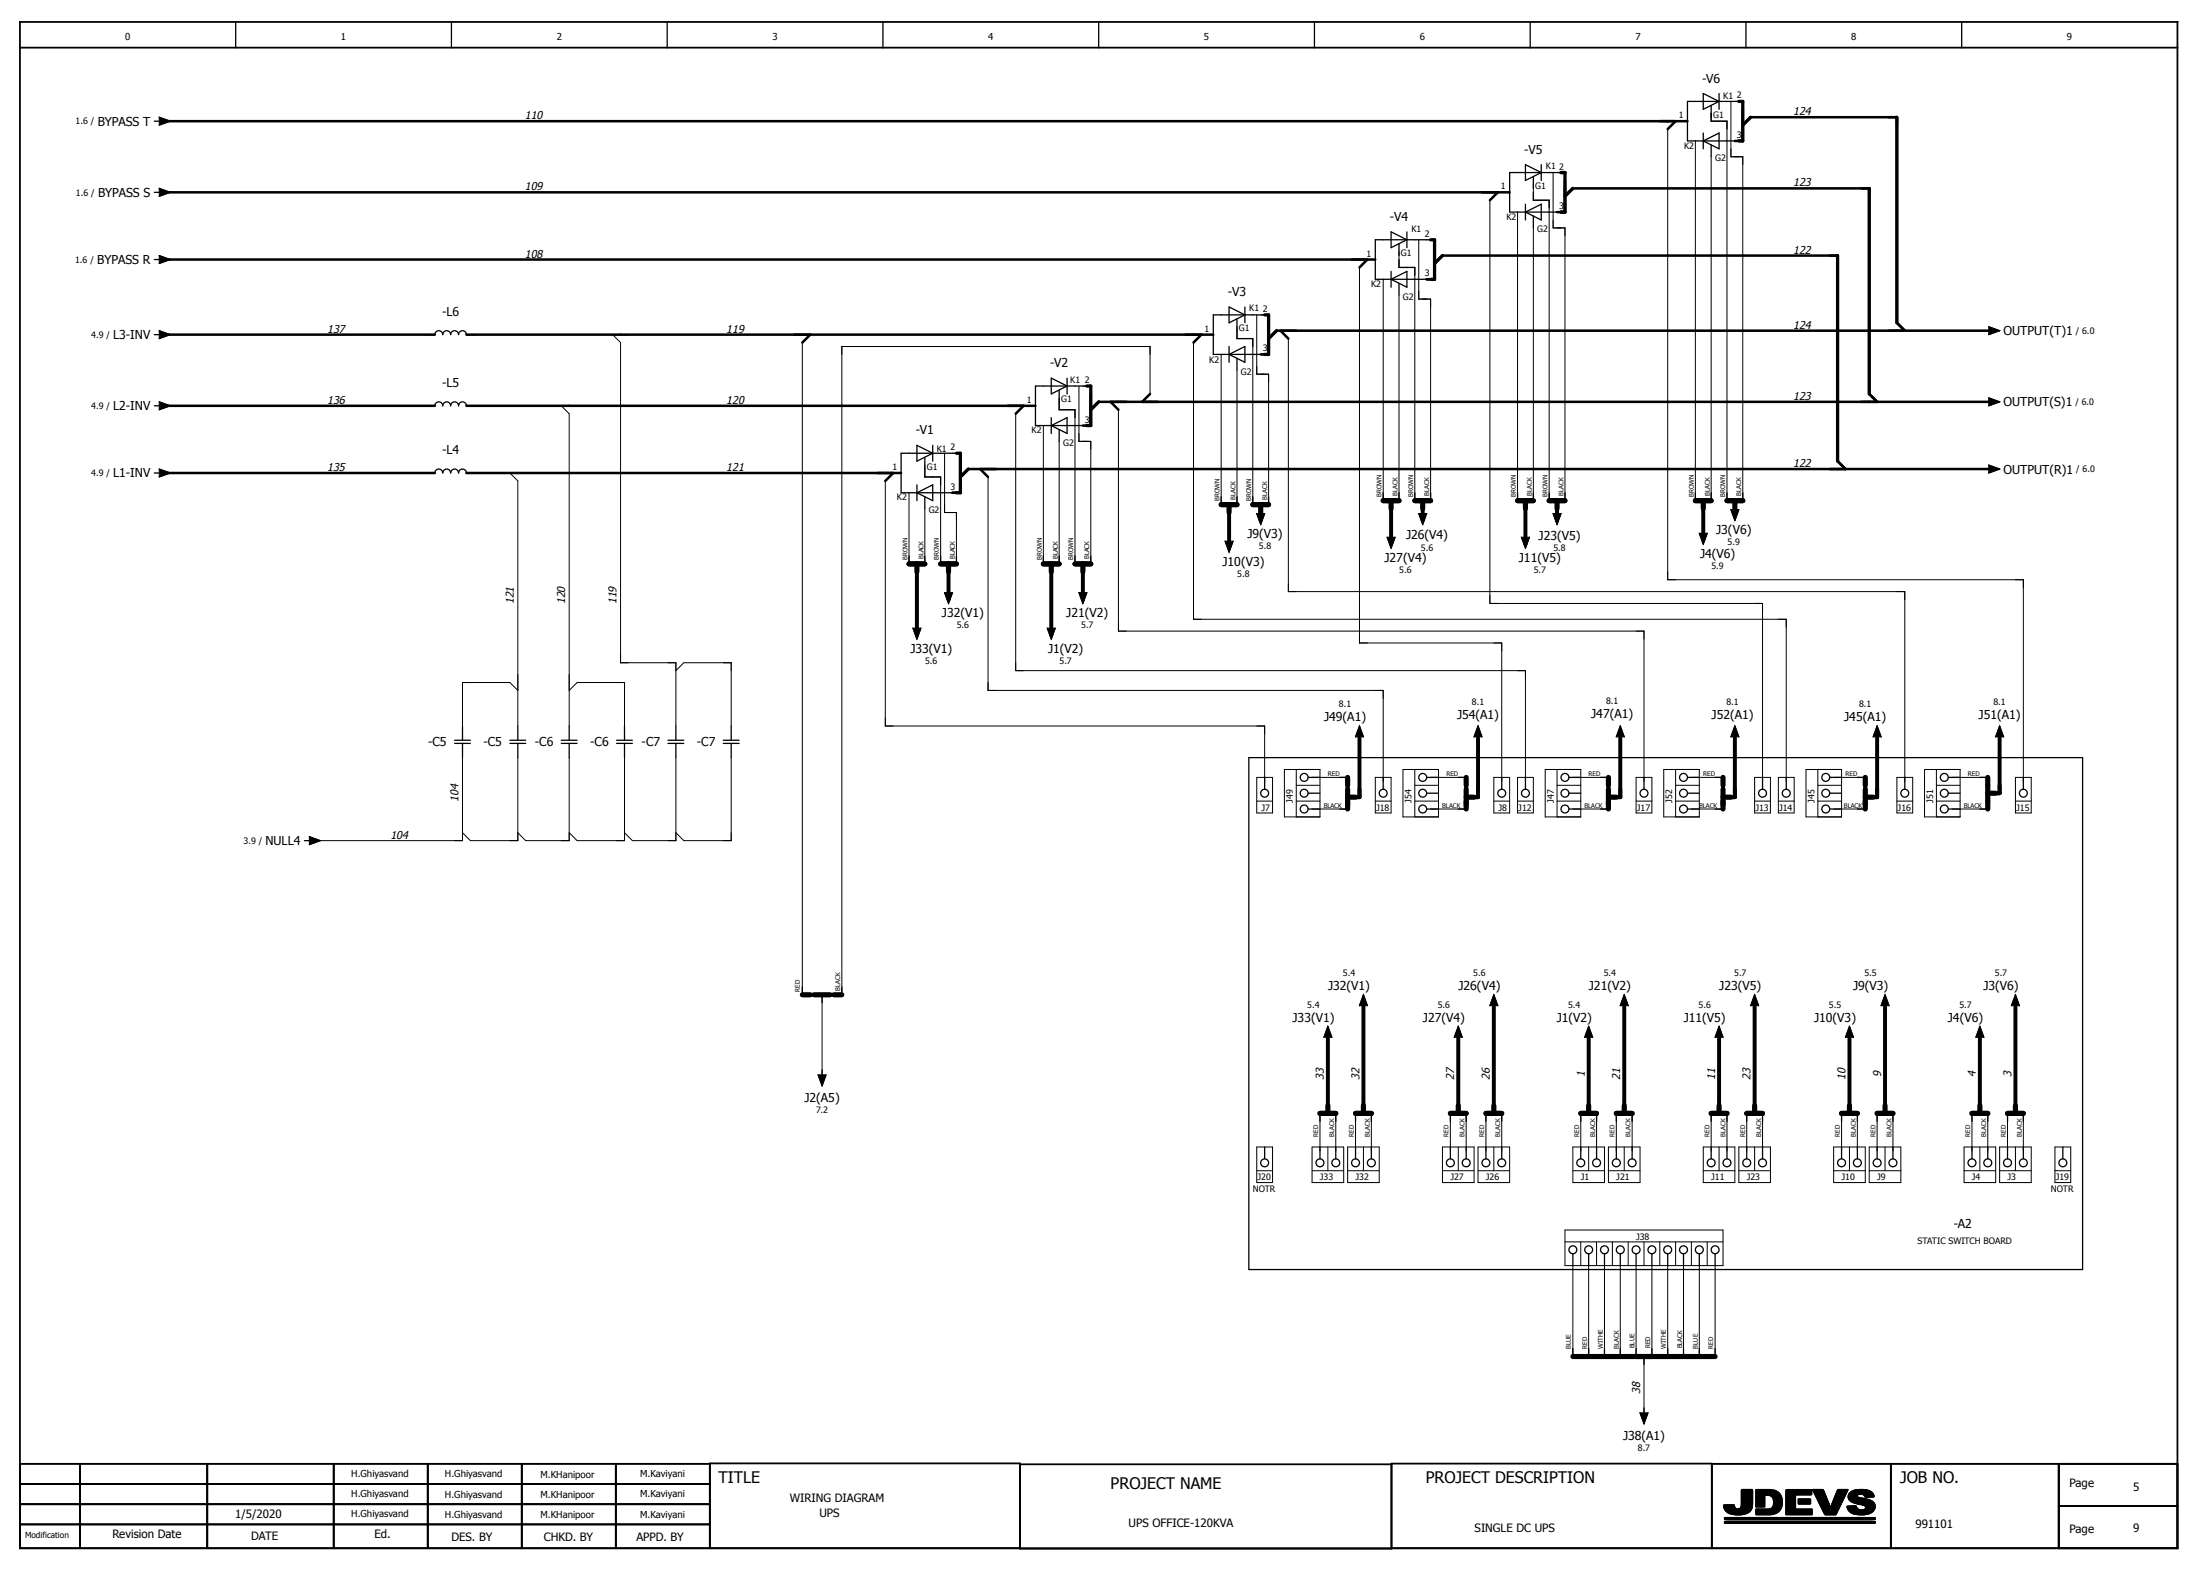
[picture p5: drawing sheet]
<svg xmlns="http://www.w3.org/2000/svg" width="428mm" height="306mm" viewBox="0 0 428 306" stroke-linecap="round" stroke-linejoin="round" font-family="sans-serif">
<g fill="none" stroke="#000" stroke-width=".25">
<path d="M45.9 4.3v5M87.9 4.3v5M129.9 4.3v5M171.9 4.3v5M213.9 4.3v5M255.9 4.3v5M297.9 4.3v5M331.6 18.2l3 1.5-3 1.6zM334.6 18.2v3.1M338.5 19.7h-10v7.7h10M339.9 4.3v5M381.9 4.3v5"/>
<path d="M30 23.6h1M30 37.4h1M31 22.8l2.1 .8-2.1 .7M31 36.7l2.1 .7-2.1 .8M297 32l3 1.6-3 1.5zM297 39.7v3.1M298.5 34.3v2.4M298.5 37.4v1.6h3.1v1.5M300 32v3.1M303.9 33.6h-10v7.7h10M331.6 25.9v3.1M331.6 27.4l3-1.5v3.1z"/>
<path d="M333.1 20.5v3.1h3.1v1.5M333.1 28.2v2.3M30 50.5h1M31 49.7l2.1 .8-2.1 .8M239.3 59.7l3 1.6-3 1.5zM242.3 59.7v3.1M270.8 45.1l3.1 1.6-3.1 1.5zM270.8 52.8v3.1M270.8 54.3l3.1-1.5v3.1zM272.3 47.4v2.3M272.3 50.5v1.5h3.1v1.6M272.3 55.1v2.3"/>
<path d="M273.9 45.1v3.1M277.7 46.7h-10v7.6h10M297 41.3l3-1.6v3.1zM298.5 42v2.3M30 65.1h1M30 79h1M31 78.2l2.1 .8-2.1 .7M31 64.3l2.1 .8-2.1 .8M83.1 65.1h1.5a.77 .77 0 0 1 .8-.8 .77 .77 0 0 1 .8 .8 .77 .77 0 0 1 .8-.8 .77 .77 0 0 1 .7 .8 .77 .77 0 0 1 .8-.8 .77 .77 0 0 1 .8 .8 .77 .77 0 0 1 .7-.8 .77 .77 0 0 1 .8 .8h1.5M83.1 79h1.5a.77 .77 0 0 1 .8-.8 .77 .77 0 0 1 .8 .8 .77 .77 0 0 1 .8-.8 .77 .77 0 0 1 .7 .8 .77 .77 0 0 1 .8-.8 .77 .77 0 0 1 .8 .8 .77 .77 0 0 1 .7-.8 .77 .77 0 0 1 .8 .8h1.5M204.6 73.6l3.1 1.5-3.1 1.6zM206.2 75.9v3.8h3.1v1.6"/>
<path d="M207.7 73.6v3.1M211.6 75.1h-10v7.7h10M239.3 67.4v3.1M239.3 69l3-1.6v3.1zM240.8 62v3.9h3.1v1.5M240.8 69.7v2.3M246.2 61.3h-10v7.7h10M386.2 64.3h.9M386.2 78.2h.9M387.1 63.6l2.2 .7-2.2 .8M387.1 77.4l2.2 .8-2.2 .8M30 92h1"/>
<path d="M31 91.3l2.1 .7-2.1 .8M83.1 92h1.5a.77 .77 0 0 1 .8-.7 .77 .77 0 0 1 .8 .7 .77 .77 0 0 1 .8-.7 .77 .77 0 0 1 .7 .7 .77 .77 0 0 1 .8-.7 .77 .77 0 0 1 .8 .7 .77 .77 0 0 1 .7-.7 .77 .77 0 0 1 .8 .7h1.5M178.5 86.7l3.1 1.5-3.1 1.5zM178.5 94.3v3.1M178.5 95.9l3.1-1.6v3.1zM180 89v3.8h3.1v1.5M180 96.7v2.3M181.6 86.7v3M185.4 88.2h-10v7.7h10M204.6 81.3v3M204.6 82.8l3.1-1.5v3zM206.2 83.6v2.3"/>
<path d="M237.7 96.7v1.5M240.8 96.7v1.5M243.9 96.7v1.5M244.6 99.9l.8 2.1 .8-2.1M245.4 99v.9M247 96.7v1.5M269.3 95.9v1.5M272.3 95.9v1.5M275.4 95.9v1.5M276.2 99.9l.8 2.1 .7-2.1M277 99v.9M278.5 95.9v1.5"/>
<path d="M295.4 95.9v1.5M298.5 95.9v1.5M301.6 95.9v1.5M302.3 99.9l.8 2.1 .8-2.1M303.1 99v.9M304.6 95.9v1.5M330 95.9v1.5M333.1 95.9v1.5M336.2 95.9v1.5M337 99.2l.7 2.1 .8-2.1M337.7 98.2v1M339.3 95.9v1.5"/>
<path d="M386.2 91.3h.9M387.1 90.5l2.2 .8-2.2 .7M177 108.2v1.5M180 108.2v1.5M183.1 108.2v1.5M183.9 115.3l.7 2.1 .8-2.1M184.6 114.3v1M186.2 108.2v1.5M203.1 108.2v1.5M206.2 108.2v1.5M209.3 108.2v1.5M210 115.3l.8 2.1 .8-2.1"/>
<path d="M210.8 114.3v1M212.3 108.2v1.5M238.5 105.3l.8 2.1 .7-2.1M239.3 104.3v1M270 104.5l.8 2.2 .8-2.2M270.8 103.6v.9M296.2 104.5l.8 2.2 .7-2.2M297 103.6v.9M330.8 103.8l.8 2.1 .7-2.1M331.6 102.8v1M177.7 122.2l.8 2.1 .8-2.1M178.5 121.3v.9"/>
<path d="M203.9 122.2l.7 2.1 .8-2.1M204.6 121.3v.9M88.5 144h3.1M88.5 144.7h3.1M90 141.3v2.7M90 144.7v2.7M99.3 144h3M99.3 144.7h3M100.8 141.3v2.7M100.8 144.7v2.7M109.3 144h3M109.3 144.7h3"/>
<path d="M110.8 141.3v2.7M110.8 144.7v2.7M120 144h3.1M120 144.7h3.1M121.6 141.3v2.7M121.6 144.7v2.7M130 144h3.1M130 144.7h3.1M131.6 141.3v2.7M131.6 144.7v2.7M140.8 144h3.1M140.8 144.7h3.1"/>
<path d="M142.3 141.3v2.7M142.3 144.7v2.7M243.1 147.4h162.3v99.6h-162.3zM246.2 151.3v2.3M254.6 151.3h2.4M254.6 157.4h2.4M254.6 154.3h2.4M260.8 151.3h1.5M260.8 157.4h1.5M263.9 143.4l.7-2.1 .8 2.1M264.6 143.4v.9M269.3 151.3v2.3"/>
<path d="M277.7 151.3h2.3M277.7 157.4h2.3M277.7 154.3h2.3M283.9 151.3h1.5M283.9 157.4h1.5M287 143.4l.7-2.1 .8 2.1M287.7 143.4v.9M292.3 151.3v2.3M297 151.3v2.3M305.4 151.3h2.3M305.4 157.4h2.3M305.4 154.3h2.3"/>
<path d="M311.6 151.3h1.5M311.6 157.4h1.5M314.6 143.4l.8-2.1 .8 2.1M315.4 143.4v.9M320 151.3v2.3M328.5 151.3h2.3M328.5 157.4h2.3M328.5 154.3h2.3M333.9 151.3h1.5M333.9 157.4h1.5M337 143.4l.7-2.1 .8 2.1M337.7 143.4v.9"/>
<path d="M343.1 151.3v2.3M347.7 151.3v2.3M356.2 151.3h2.3M356.2 157.4h2.3M356.2 154.3h2.3M361.6 151.3h1.5M361.6 157.4h1.5M364.6 143.4l.8-2.1 .8 2.1M365.4 143.4v.9M370.8 151.3v2.3M379.3 151.3h2.3M379.3 157.4h2.3"/>
<path d="M379.3 154.3h2.3M385.4 151.3h1.6M385.4 157.4h1.6M388.5 143.4l.8-2.1 .7 2.1M389.3 143.4v.9M393.9 151.3v2.3M59.3 163.6h.9M60.2 162.8l2.1 .8-2.1 .7M156.2 192v1.6M160 193.6v1.5M163.9 192v1.6M264.6 195.7l.8-2.1 .8 2.1"/>
<path d="M265.4 195.7v1M290 195.7l.8-2.1 .8 2.1M290.8 195.7v1M315.4 195.7l.8-2.1 .8 2.1M316.2 195.7v1M340.8 195.7l.8-2.1 .7 2.1M341.6 195.7v1M366.2 195.7l.8-2.1 .7 2.1M367 195.7v1M391.6 195.7l.7-2.1 .8 2.1M392.3 195.7v1M159.3 209.2l.7 2.1 .8-2.1"/>
<path d="M160 208.2v1M257 216.7v1.5M257.7 201.8l.8-2.1 .8 2.1M258.5 201.8v1M260 216.7v1.5M263.9 216.7v1.5M267 216.7v1.5M282.3 216.7v1.5M283.1 201.8l.8-2.1 .7 2.1M283.9 201.8v1M285.4 216.7v1.5M289.3 216.7v1.5"/>
<path d="M292.3 216.7v1.5M307.7 216.7v1.5M308.5 201.8l.8-2.1 .7 2.1M309.3 201.8v1M310.8 216.7v1.5M314.6 216.7v1.5M317.7 216.7v1.5M333.1 216.7v1.5M333.9 201.8l.7-2.1 .8 2.1M334.6 201.8v1M336.2 216.7v1.5M340 216.7v1.5"/>
<path d="M343.1 216.7v1.5M358.5 216.7v1.5M359.3 201.8l.7-2.1 .8 2.1M360 201.8v1M361.6 216.7v1.5M365.4 216.7v1.5M368.5 216.7v1.5M383.9 216.7v1.5M384.6 201.8l.8-2.1 .8 2.1M385.4 201.8v1M387 216.7v1.5M390.8 216.7v1.5"/>
<path d="M393.9 216.7v1.5M246.2 223.2v2.3M257 223.2v2.3M260 223.2v2.3M263.9 223.2v2.3M267 223.2v2.3M282.3 223.2v2.3M285.4 223.2v2.3M289.3 223.2v2.3M292.3 223.2v2.3M307.7 223.2v2.3M310.8 223.2v2.3"/>
<path d="M314.6 223.2v2.3M317.7 223.2v2.3M333.1 223.2v2.3M336.2 223.2v2.3M340 223.2v2.3M343.1 223.2v2.3M358.5 223.2v2.3M361.6 223.2v2.3M365.4 223.2v2.3M368.5 223.2v2.3M383.9 223.2v2.3M387 223.2v2.3"/>
<path d="M390.8 223.2v2.3M393.9 223.2v2.3M401.6 223.2v2.3M306.2 244v2.3M309.3 244v2.3M312.3 244v2.3M315.4 244v2.3M318.5 244v2.3M321.6 244v2.3M324.6 244v2.3M327.7 244v2.3M330.8 244v2.3"/>
<path d="M333.9 244v2.3M306.2 262.4v1.6M309.3 262.4v1.6M312.3 262.4v1.6M315.4 262.4v1.6M318.5 262.4v1.6M319.3 274.9l.7 2.1 .8-2.1M320 264v1.5M320 274v.9M321.6 262.4v1.6M324.6 262.4v1.6M327.7 262.4v1.6"/>
<path d="M330.8 262.4v1.6M333.9 262.4v1.6M335.6 292.9h2a.72 .72 0 0 0 .9 .7 .72 .72 0 0 0 .5-1v-2.7h2.1l.1 .2a7.8 7.8 0 0 1-.3 3.7l-.3 .3a3.2 3.2 0 0 1-1.9 .7h-.6a2.23 2.23 0 0 1-2.5-1.9zM335.7 295.6l.4 .1M336.1 295.3h-.4M341.8 289.9h3l1 .2a2.35 2.35 0 0 1 1.1 3 2.36 2.36 0 0 1-2.5 1.7l-2.6-.1v-1l1.3-.1a1.81 1.81 0 0 0 2-.4l.1-.3a1.43 1.43 0 0 0-.9-1.9h-.8v2.2h-1.7zM347.7 289.9h5v.9l-.1 .1-3.1 .1v2.6h3.3v1.2l-5.1-.1zM350.1 291.7h2.4v.9l-2.4 .1zM356.3 293.4h.1M359.7 289.9h-1.8l-.2 .1-1.3 3.4M359.7 289.9h.1M359.8 289.9l-2.4 4.8h-2.1l-2.4-4.8h2l1.4 3.5"/>
<path d="M361.1 290a1.45 1.45 0 0 0-1.2 1.7 4.4 4.4 0 0 0 2.9 1.2l.4 .3a.6 .6 0 0 1-.8 .6M361.1 290l1.5-.1 1.1 .1a1.58 1.58 0 0 1 1.1 1.2l-1.7 .1a.87 .87 0 0 0-.7-.6 .87 .87 0 0 0-.9 .4l.3 .3 1.2 .2a2.39 2.39 0 0 1 2 1.3v.2M361.1 290h.1M362.4 293.8h.1M363.6 295.3h1.4M365 296.4h.1M365 293.1v.1M365 293.2a1.67 1.67 0 0 1-1.4 1.4l-.9 .2a3.2 3.2 0 0 1-2.6-.7l-.4-.4-.1-.6 1.7-.1a1.09 1.09 0 0 0 1.1 .8M365 296.4v-.3l-.9-.1-28.4 .1v.3h29.3M365 295.3h-29.3v.4M365 295.3v.4M365 295.6l-1.4 .1"/>
<path d="M365 295.7h-29.3"/>
<circle cx="246.2" cy="154.3" r=".77"/>
<circle cx="253.9" cy="157.4" r=".77"/>
<circle cx="253.9" cy="151.3" r=".77"/>
<circle cx="253.9" cy="154.3" r=".77"/>
<circle cx="269.3" cy="154.3" r=".77"/>
<circle cx="277" cy="151.3" r=".77"/>
<circle cx="277" cy="157.4" r=".77"/>
<circle cx="277" cy="154.3" r=".77"/>
<circle cx="292.3" cy="154.3" r=".77"/>
<circle cx="297" cy="154.3" r=".77"/>
<circle cx="304.6" cy="157.4" r=".77"/>
<circle cx="304.6" cy="151.3" r=".77"/>
<circle cx="304.6" cy="154.3" r=".77"/>
<circle cx="320" cy="154.3" r=".77"/>
<circle cx="327.7" cy="151.3" r=".77"/>
<circle cx="327.7" cy="157.4" r=".77"/>
<circle cx="327.7" cy="154.3" r=".77"/>
<circle cx="343.1" cy="154.3" r=".77"/>
<circle cx="347.7" cy="154.3" r=".77"/>
<circle cx="355.4" cy="157.4" r=".77"/>
<circle cx="355.4" cy="151.3" r=".77"/>
<circle cx="355.4" cy="154.3" r=".77"/>
<circle cx="370.8" cy="154.3" r=".77"/>
<circle cx="378.5" cy="151.3" r=".77"/>
<circle cx="378.5" cy="157.4" r=".77"/>
<circle cx="378.5" cy="154.3" r=".77"/>
<circle cx="393.9" cy="154.3" r=".77"/>
<circle cx="246.2" cy="226.3" r=".77"/>
<circle cx="257" cy="226.3" r=".77"/>
<circle cx="260" cy="226.3" r=".77"/>
<circle cx="263.9" cy="226.3" r=".77"/>
<circle cx="267" cy="226.3" r=".77"/>
<circle cx="282.3" cy="226.3" r=".77"/>
<circle cx="285.4" cy="226.3" r=".77"/>
<circle cx="289.3" cy="226.3" r=".77"/>
<circle cx="292.3" cy="226.3" r=".77"/>
<circle cx="307.7" cy="226.3" r=".77"/>
<circle cx="310.8" cy="226.3" r=".77"/>
<circle cx="314.6" cy="226.3" r=".77"/>
<circle cx="317.7" cy="226.3" r=".77"/>
<circle cx="333.1" cy="226.3" r=".77"/>
<circle cx="336.2" cy="226.3" r=".77"/>
<circle cx="340" cy="226.3" r=".77"/>
<circle cx="343.1" cy="226.3" r=".77"/>
<circle cx="358.5" cy="226.3" r=".77"/>
<circle cx="361.6" cy="226.3" r=".77"/>
<circle cx="365.4" cy="226.3" r=".77"/>
<circle cx="368.5" cy="226.3" r=".77"/>
<circle cx="383.9" cy="226.3" r=".77"/>
<circle cx="387" cy="226.3" r=".77"/>
<circle cx="390.8" cy="226.3" r=".77"/>
<circle cx="393.9" cy="226.3" r=".77"/>
<circle cx="401.6" cy="226.3" r=".77"/>
<circle cx="306.2" cy="243.2" r=".77"/>
<circle cx="309.3" cy="243.2" r=".77"/>
<circle cx="312.3" cy="243.2" r=".77"/>
<circle cx="315.4" cy="243.2" r=".77"/>
<circle cx="318.5" cy="243.2" r=".77"/>
<circle cx="321.6" cy="243.2" r=".77"/>
<circle cx="324.6" cy="243.2" r=".77"/>
<circle cx="327.7" cy="243.2" r=".77"/>
<circle cx="330.8" cy="243.2" r=".77"/>
<circle cx="333.9" cy="243.2" r=".77"/>
</g>
<g fill="none" stroke="#000" stroke-width=".35">
<path d="M3.9 9.3h420M3.9 4.3h420v297h-420zM3.9 296.6h134.3M3.9 284.8h134.3M3.9 292.7h134.3M3.9 288.8h134.3M15.6 284.8v16.5M40.3 284.8v16.5M65 284.8v16.5M83.3 284.8v16.5M101.6 284.8v16.5M119.9 284.8v16.5"/>
<path d="M198.6 284.9h72.3M333.2 284.8h90.7M368.1 284.8v16.5M400.8 284.8v16.5M400.8 293.1h23.1M138.2 301.3v-16.5h60.4v16.6h72.3v-16.6h62.3v16.5"/>
</g>
<g fill="none" stroke="#000" stroke-width=".19">
<path d="M337 19.7v10.8h2.3v66.9M337.7 19.7h1.6v3.1M290 39v78.4h53.1v34.6M298.5 35.9v3.1h3.1v58.4M302.3 33.6v10.7h2.3v53.1M303.1 33.6h1.5v3.1M324.6 25.1v87.7h69.3v39.2M330 27.4v70M333.1 22v1.6h3.1v73.8M333.1 30.5v66.9M264.6 52v73.1h27.7v26.9M269.3 54.3v43.1"/>
<path d="M272.3 49v3h3.1v45.4M272.3 57.4v40M276.2 46.7v11.5h2.3v39.2M277.7 46.7h1.6v3M295.4 41.3v56.1M298.5 44.3v53.1M112.3 79h-3l1.5 1.5v60.8M122.3 65.1h-3l1.5 1.6v62.3h10.8v12.3M156.2 66.7v126.9M206.2 77.4v2.3h3.1v30M210 75.1v10.8h2.3v23.8M210.8 75.1h1.5v3.1"/>
<path d="M217.7 79.7v43.1h102.3v29.2M223.9 76.7v-9.3h-60v126.2M232.3 66.7v53.8h115.4v31.5M237.7 69v29.2M240.8 63.6v2.3h3.1v32.3M240.8 72v26.2M244.6 61.3v11.5h2.4v25.4M245.4 61.3h1.6v3M250.8 65.9v49.2h120v36.9M102.3 92h-3l1.5 1.6v47.7M172.3 93.6v47.7h73.9v10.7M177 95.9v13.8"/>
<path d="M180 90.5v2.3h3.1v16.9M180 99v10.7M183.9 88.2v11.5h2.3v10M185.4 88.2h1.6v3.1M192.3 92.8v41.5h77v17.7M197.7 80.5v50h99.3v21.5M203.1 82.8v26.9M206.2 85.9v23.8M100.8 134.3l-1.5-1.5h-9.3v8.5M110.8 134.3l1.5-1.5h9.3v8.5M131.6 130.5l1.5-1.5h9.2v12.3M90 147.4v16.2h-29.2"/>
<path d="M100.8 147.4v16.2h-9.2l-1.6-1.6M110.8 147.4v16.2h-8.5l-1.5-1.6M121.6 147.4v16.2h-9.3l-1.5-1.6M131.6 147.4v16.2h-8.5l-1.5-1.6M142.3 147.4v16.2h-9.2l-1.5-1.6M244.6 151.3h3.1v6.9h-3.1zM244.6 155.9h3.1M250 149.7h7v9.3h-7zM252.3 155.9h4.7M252.3 152.8h4.7M252.3 149.7v9.3M255.4 151.3h6.9"/>
<path d="M255.4 157.4h6.9M267.7 151.3h3.1v6.9h-3.1zM267.7 155.9h3.1M273.1 149.7h6.9v9.3h-6.9zM275.4 149.7v9.3M275.4 155.9h4.6M275.4 152.8h4.6M278.5 151.3h6.9M278.5 157.4h6.9M290.8 151.3h3.1v6.9h-3.1zM290.8 155.9h3.1M295.4 151.3h3.1v6.9h-3.1z"/>
<path d="M295.4 155.9h3.1M300.8 149.7h6.9v9.3h-6.9zM303.1 155.9h4.6M303.1 152.8h4.6M303.1 149.7v9.3M306.2 151.3h6.9M306.2 157.4h6.9M318.5 151.3h3.1v6.9h-3.1zM318.5 155.9h3.1M323.9 149.7h6.9v9.3h-6.9zM326.2 149.7v9.3M326.2 155.9h4.6"/>
<path d="M326.2 152.8h4.6M329.3 151.3h6.1M329.3 157.4h6.1M341.6 151.3h3v6.9h-3zM341.6 155.9h3M346.2 151.3h3.1v6.9h-3.1zM346.2 155.9h3.1M351.6 149.7h6.9v9.3h-6.9zM353.9 155.9h4.6M353.9 152.8h4.6M353.9 149.7v9.3M357 151.3h6.1"/>
<path d="M357 157.4h6.1M369.3 151.3h3v6.9h-3zM369.3 155.9h3M374.6 149.7h7v9.3h-7zM377 155.9h4.6M377 152.8h4.6M377 149.7v9.3M380 151.3h7M380 157.4h7M392.3 151.3h3.1v6.9h-3.1zM392.3 155.9h3.1M160 193.6v16.9"/>
<path d="M257 216.7v7.3M260 216.7v7.3M263.9 216.7v7.3M267 216.7v7.3M282.3 216.7v7.3M285.4 216.7v7.3M289.3 216.7v7.3M292.3 216.7v7.3M307.7 216.7v7.3M310.8 216.7v7.3M314.6 216.7v7.3M317.7 216.7v7.3"/>
<path d="M333.1 216.7v7.3M336.2 216.7v7.3M340 216.7v7.3M343.1 216.7v7.3M358.5 216.7v7.3M361.6 216.7v7.3M365.4 216.7v7.3M368.5 216.7v7.3M383.9 216.7v7.3M387 216.7v7.3M390.8 216.7v7.3M393.9 216.7v7.3"/>
<path d="M244.6 223.2h3.1v6.9h-3.1zM244.6 227.8h3.1M255.4 227.8h6.2M255.4 223.2h6.2v6.9h-6.2zM258.5 223.2v4.6M262.3 227.8h6.2M262.3 223.2h6.2v6.9h-6.2zM265.4 223.2v4.6M280.8 227.8h6.2M280.8 223.2h6.2v6.9h-6.2zM283.9 223.2v4.6M287.7 227.8h6.2"/>
<path d="M287.7 223.2h6.2v6.9h-6.2zM290.8 223.2v4.6M304.6 239.3h30.8v7h-30.8zM306.2 223.2h6.1v6.9h-6.1zM306.2 227.8h6.1M309.3 223.2v4.6M313.1 227.8h6.2M313.1 223.2h6.2v6.9h-6.2zM316.2 223.2v4.6M331.6 227.8h6.1M331.6 223.2h6.1v6.9h-6.1zM334.6 223.2v4.6"/>
<path d="M338.5 227.8h6.1M338.5 223.2h6.1v6.9h-6.1zM341.6 223.2v4.6M357 227.8h6.1M357 223.2h6.1v6.9h-6.1zM360 223.2v4.6M363.9 227.8h6.1M363.9 223.2h6.1v6.9h-6.1zM367 223.2v4.6M382.3 227.8h6.2M382.3 223.2h6.2v6.9h-6.2zM385.4 223.2v4.6"/>
<path d="M389.3 227.8h6.1M389.3 223.2h6.1v6.9h-6.1zM392.3 223.2v4.6M400 227.8h3.1M400 223.2h3.1v6.9h-3.1zM304.6 241.7h30.8M306.2 246.3v17.7M307.7 241.7v4.6M309.3 246.3v17.7M310.8 241.7v4.6M312.3 246.3v17.7M313.9 241.7v4.6"/>
<path d="M315.4 246.3v17.7M317 241.7v4.6M318.5 246.3v17.7M320 241.7v4.6M321.6 246.3v17.7M323.1 241.7v4.6M324.6 246.3v17.7M326.2 241.7v4.6M327.7 246.3v17.7M329.3 241.7v4.6M330.8 246.3v17.7M332.3 241.7v4.6"/>
<path d="M333.9 246.3v17.7M320 264v12.3M3.9 292.7h134.3M3.9 284.8h134.3v16.5h-134.3zM3.9 296.6h134.3M3.9 288.8h134.3M15.6 284.8v16.5M40.3 284.8v16.5M65 284.8v16.5M83.3 284.8v16.5M101.6 284.8v16.5M119.9 284.8v16.5"/>
<path d="M333.2 284.8h90.7v16.5h-90.7zM368.1 284.8v16.5M400.8 284.8v16.5"/>
</g>
<g fill="#000" stroke="#000" stroke-width=".19">
<path d="M31 22.8l2.1 .8-2.1 .7zM31 36.7l2.1 .7-2.1 .8zM31 49.7l2.1 .8-2.1 .8zM31 78.2l2.1 .8-2.1 .7zM31 64.3l2.1 .8-2.1 .8zM387.1 63.6l2.2 .7-2.2 .8zM387.1 77.4l2.2 .8-2.2 .8zM31 91.3l2.1 .7-2.1 .8zM244.6 99.9h1.6l-.8 2.1zM276.2 99.9h1.5l-.7 2.1zM302.3 99.9h1.6l-.8 2.1zM337 99.2h1.5l-.8 2.1z"/>
<path d="M387.1 90.5l2.2 .8-2.2 .7zM183.9 115.3h1.5l-.8 2.1zM210 115.3h1.6l-.8 2.1zM238.5 105.3h1.5l-.7 2.1zM270 104.5h1.6l-.8 2.2zM296.2 104.5h1.5l-.7 2.2zM330.8 103.8h1.5l-.7 2.1zM177.7 122.2h1.6l-.8 2.1zM203.9 122.2h1.5l-.8 2.1zM264.6 141.3l.8 2.1h-1.5zM287.7 141.3l.8 2.1h-1.5zM315.4 141.3l.8 2.1h-1.6z"/>
<path d="M337.7 141.3l.8 2.1h-1.5zM365.4 141.3l.8 2.1h-1.6zM389.3 141.3l.7 2.1h-1.5zM60.2 162.8l2.1 .8-2.1 .7zM265.4 193.6l.8 2.1h-1.6zM290.8 193.6l.8 2.1h-1.6zM316.2 193.6l.8 2.1h-1.6zM341.6 193.6l.7 2.1h-1.5zM367 193.6l.7 2.1h-1.5zM392.3 193.6l.8 2.1h-1.5zM159.3 209.2h1.5l-.8 2.1zM258.5 199.7l.8 2.1h-1.6z"/>
<path d="M283.9 199.7l.7 2.1h-1.5zM309.3 199.7l.7 2.1h-1.5zM334.6 199.7l.8 2.1h-1.5zM360 199.7l.8 2.1h-1.5zM385.4 199.7l.8 2.1h-1.6zM319.3 274.9h1.5l-.8 2.1zM335.7 295.3h27.9h1.4v.4h-29.3zM335.6 292.9h2a.73 .73 0 0 0 .7 .7 .7 .7 0 0 0 .7-1v-2.7h.2h1.9l.1 2.5a2.11 2.11 0 0 1-2 2.3l-.5 .1a3.4 3.4 0 0 1-2.9-1zM341.8 289.9h3l1 .2a2.35 2.35 0 0 1 1.1 3 2.36 2.36 0 0 1-2.5 1.7l-2.6-.1v-1l1.8-.1a1.42 1.42 0 0 0 1.5-.6 1.42 1.42 0 0 0-.1-1.6 1.7 1.7 0 0 0-1.5-.4v2.2h-1.7zM350.1 291.7h2.4v.9l-2.4 .1zM347.7 289.9h5v.9l-.1 .1-3.1 .1v2.6h3.3v1.2l-5.1-.1zM352.9 289.9h2l1.5 3.5 1.3-3.4 .2-.1h1.9l-2.4 4.8h-2.1z"/>
<path d="M360.2 290.4l.6-.3 .8-.2 2.1 .1a1.58 1.58 0 0 1 1.1 1.2l-1.7 .1a.91 .91 0 0 0-1.6-.2l.3 .3 1.2 .2a2 2 0 0 1 2 1.6 2.32 2.32 0 0 1-2.7 1.6 2.37 2.37 0 0 1-2.5-.9l-.2-.8 1.7-.1a1.09 1.09 0 0 0 .8 .8 1.09 1.09 0 0 0 1.1-.5 1.57 1.57 0 0 0-1.5-.7 1.88 1.88 0 0 1-1.9-1.4l.1-.4zM335.7 296.1l28.4-.1 .9 .1v.3h-29.3z"/>
</g>
<g fill="none" stroke="#000" stroke-width=".49">
<path d="M31.6 37.4h262.3M31.6 23.6h296.9M291.6 37.4l-1.6 1.6M304.6 35.1v6.2h-1.5M304.6 38.2l1.6-1.5h57.7v40l1.5 1.5M326.2 23.6l-1.6 1.5M339.3 21.3v6.1h-1.6M339.3 24.3l1.5-1.5h28.5v40l1.5 1.5M31.6 50.5h236.1M266.2 50.5l-1.6 1.5M279.3 48.2v6.1h-1.6M279.3 51.3l1.5-1.6h76.9v40l1.6 1.6"/>
<path d="M31.6 79h53M31.6 65.1h53M90.8 79h110.8M90.8 65.1h145.4M157.7 65.1l-1.5 1.6M199.3 79l-1.6 1.5M212.3 76.7v6.1h-1.5M216.2 78.2l1.5 1.5M223.9 76.7l-1.6 1.5M233.9 65.1l-1.6 1.6M247 62.8v6.2h-1.6M249.3 64.3l1.5 1.6"/>
<path d="M387.7 78.2h-173.8l-1.6 1.5M387.7 64.3h-139.2l-1.5 1.6M31.6 92h53M90.8 92h84.6M173.9 92l-1.6 1.6M187 89.7v6.2h-1.6M190.8 91.3l1.5 1.5M387.7 91.3h-199.2l-1.5 1.5"/>
</g>
<g fill="none" stroke="#000" stroke-width=".77">
<path d="M237.7 98.2h3.1M239.3 98.2v8.5M243.9 98.2h3.1M245.4 98.2v3.1M269.3 97.4h3M270.8 97.4v8.5M275.4 97.4h3.1M277 97.4v3.9M295.4 97.4h3.1M297 97.4v8.5M301.6 97.4h3M303.1 97.4v3.9"/>
<path d="M330 97.4h3.1M331.6 97.4v7.7M336.2 97.4h3.1M337.7 97.4v3.1M177 109.7h3M178.5 109.7v13.9M183.1 109.7h3.1M184.6 109.7v7M203.1 109.7h3.1M204.6 109.7v13.9M209.3 109.7h3M210.8 109.7v7"/>
<path d="M262.3 151.3v6.1M264.6 143.6v11.5h-2.3M285.4 151.3v6.1M287.7 143.6v11.5h-2.3M313.1 151.3v6.1M315.4 143.6v11.5h-2.3M335.4 151.3v6.1M337.7 143.6v11.5h-2.3M363.1 151.3v6.1M365.4 143.6v11.5h-2.3M387 151.3v6.1M389.3 143.6v10.7h-2.3"/>
<path d="M156.2 193.6h7.7M265.4 195.9v20.8M290.8 195.9v20.8M316.2 195.9v20.8M341.6 195.9v20.8M367 195.9v20.8M392.3 195.9v20.8M257 216.7h3M258.5 202v14.7M263.9 216.7h3.1M282.3 216.7h3.1M283.9 202v14.7"/>
<path d="M289.3 216.7h3M307.7 216.7h3.1M309.3 202v14.7M314.6 216.7h3.1M333.1 216.7h3.1M334.6 202v14.7M340 216.7h3.1M358.5 216.7h3.1M360 202v14.7M365.4 216.7h3.1M383.9 216.7h3.1M385.4 202v14.7"/>
<path d="M390.8 216.7h3.1M306.2 264h27.7"/>
</g>
<g fill="none" stroke="#000" stroke-width=".64">
<path d="M338.5 19.7h.8v7.7h-.8M303.9 33.6h.7v7.7h-.7M306.2 36.7l-1.6 1.5M340.8 22.8l-1.5 1.5M363.9 36.7v40M369.3 22.8v40M278.5 46.7h.8v7.6h-.8M280.8 49.7l-1.5 1.6M357.7 49.7v40M211.6 75.1h.7v7.7h-.7M213.9 78.2l-1.6 1.5M246.2 61.3h.8v7.7h-.8"/>
<path d="M248.5 64.3l-1.5 1.6M186.2 88.2h.8v7.7h-.8M188.5 91.3l-1.5 1.5"/>
</g>
<path d="M363.9 76.7l1.5 1.5M369.3 62.8l1.5 1.5M357.7 89.7l1.6 1.6" fill="none" stroke="#000" stroke-width=".5"/>
<g fill="none" stroke="#000" stroke-width="1">
<path d="M237.7 98.2h3.1M239.3 98.2v1.5M243.9 98.2h3.1M245.4 98.2v1.5M269.3 97.4h3M270.8 97.4v1.6M275.4 97.4h3.1M277 97.4v1.6M295.4 97.4h3.1M297 97.4v1.6M301.6 97.4h3M303.1 97.4v1.6"/>
<path d="M330 97.4h3.1M331.6 97.4v1.6M336.2 97.4h3.1M337.7 97.4v1.6M177 109.7h3M178.5 109.7v1.6M183.1 109.7h3.1M184.6 109.7v1.6M203.1 109.7h3.1M204.6 109.7v1.6M209.3 109.7h3M210.8 109.7v1.6"/>
<path d="M262.3 151.3v1.5M262.3 153.6v3.8M262.3 155.1h1.6M285.4 155.1h1.6M285.4 151.3v1.5M285.4 153.6v3.8M313.1 155.1h1.5M313.1 151.3v1.5M313.1 153.6v3.8M335.4 155.1h1.6M335.4 151.3v1.5M335.4 153.6v3.8"/>
<path d="M363.1 155.1h1.5M363.1 151.3v1.5M363.1 153.6v3.8M387 151.3v6.1M387 154.3h1.5M156.2 193.6h1.5M158.5 193.6h3.1M162.3 193.6h1.6M257 216.7h3M258.5 215.1v1.6M263.9 216.7h3.1M265.4 215.1v1.6"/>
<path d="M282.3 216.7h3.1M283.9 215.1v1.6M289.3 216.7h3M290.8 215.1v1.6M307.7 216.7h3.1M309.3 215.1v1.6M314.6 216.7h3.1M316.2 215.1v1.6M333.1 216.7h3.1M334.6 215.1v1.6M340 216.7h3.1M341.6 215.1v1.6"/>
<path d="M358.5 216.7h3.1M360 215.1v1.6M365.4 216.7h3.1M367 215.1v1.6M383.9 216.7h3.1M385.4 215.1v1.6M390.8 216.7h3.1M392.3 215.1v1.6M306.2 264h27.7"/>
</g>
<g font-size="3.1">
<text x="139.9" y="288.6">TITLE</text>
<text x="216.2" y="289.7">PROJECT NAME</text>
<text x="277.5" y="288.6">PROJECT DESCRIPTION</text>
<text x="369.9" y="288.6">JOB NO.</text>
</g>
<g font-size="2.4">
<text x="331.3" y="16.1">-V6</text>
<text x="19" y="24.4">BYPASS T</text>
<text x="296.7" y="29.9">-V5</text>
<text x="19.1" y="38.3">BYPASS S</text>
<text x="270.6" y="43">-V4</text>
<text x="18.9" y="51.4">BYPASS R</text>
<text x="239" y="57.6">-V3</text>
<text x="22" y="66">L3-INV</text>
<text x="86" y="61.5">-L6</text>
<text x="390" y="65.2">OUTPUT(T)1</text>
<text x="204.4" y="71.5">-V2</text>
<text x="86" y="75.3">-L5</text>
<text x="22" y="79.8">L2-INV</text>
<text x="390" y="79.1">OUTPUT(S)1</text>
<text x="86" y="88.4">-L4</text>
<text x="178.3" y="84.5">-V1</text>
<text x="22" y="92.9">L1-INV</text>
<text x="390" y="92.1">OUTPUT(R)1</text>
<text x="242.8" y="104.7">J9(V3)</text>
<text x="273.7" y="104.9">J26(V4)</text>
<text x="299.5" y="105">J23(V5)</text>
<text x="334.1" y="103.9">J3(V6)</text>
<text x="238" y="110.1">J10(V3)</text>
<text x="269.5" y="109.3">J27(V4)</text>
<text x="295.7" y="109.3">J11(V5)</text>
<text x="330.9" y="108.5">J4(V6)</text>
<text x="183.4" y="120.1">J32(V1)</text>
<text x="207.6" y="120.1">J21(V2)</text>
<text x="177.2" y="127">J33(V1)</text>
<text x="204" y="127">J1(V2)</text>
<text x="257.8" y="140.4">J49(A1)</text>
<text x="283.6" y="139.9">J54(A1)</text>
<text x="309.8" y="139.8">J47(A1)</text>
<text x="333.2" y="139.9">J52(A1)</text>
<text x="359" y="140.2">J45(A1)</text>
<text x="385.2" y="139.9">J51(A1)</text>
<text x="83.4" y="145.2">-C5</text>
<text x="94.1" y="145.2">-C5</text>
<text x="104.1" y="145.2">-C6</text>
<text x="114.9" y="145.2">-C6</text>
<text x="124.9" y="145.2">-C7</text>
<text x="135.7" y="145.2">-C7</text>
<text x="51.7" y="164.4">NULL4</text>
<text x="258.5" y="192.7">J32(V1)</text>
<text x="283.9" y="192.7">J26(V4)</text>
<text x="309.3" y="192.7">J21(V2)</text>
<text x="334.7" y="192.7">J23(V5)</text>
<text x="360.7" y="192.7">J9(V3)</text>
<text x="386.1" y="192.7">J3(V6)</text>
<text x="251.6" y="198.8">J33(V1)</text>
<text x="277" y="198.8">J27(V4)</text>
<text x="303" y="198.8">J1(V2)</text>
<text x="327.8" y="198.8">J11(V5)</text>
<text x="353.2" y="198.8">J10(V3)</text>
<text x="379.2" y="198.8">J4(V6)</text>
<text x="156.6" y="214.4">J2(A5)</text>
<text x="380.3" y="238.9">-A2</text>
<text x="315.9" y="280.1">J38(A1)</text>
</g>
<g font-size="2.2">
<text x="153.7" y="292.3">WIRING DIAGRAM</text>
<text x="402.9" y="289.3">Page</text>
<text x="415.3" y="290.1">5</text>
<text x="21.9" y="299.3">Revision Date</text>
<text x="45.8" y="295.3">1/5/2020</text>
<text x="48.9" y="299.7">DATE</text>
<text x="72.9" y="299.3">Ed.</text>
<text x="87.9" y="299.8">DES. BY</text>
<text x="105.9" y="299.8">CHKD. BY</text>
<text x="123.9" y="299.8">APPD. BY</text>
<text x="159.5" y="295.3">UPS</text>
<text x="219.7" y="297.1">UPS OFFICE-120KVA</text>
<text x="287.1" y="298.1">SINGLE DC UPS</text>
<text x="372.9" y="297.3">991101</text>
<text x="402.9" y="298.3">Page</text>
<text x="415.3" y="298.1">9</text>
</g>
<g font-size="2.1">
<text x="102.2" y="23.2">110</text>
<text x="349.1" y="22.4">124</text>
<text x="102.2" y="37">109</text>
<text x="349.1" y="36.3">123</text>
<text x="102.2" y="50.1">108</text>
<text x="349.1" y="49.3">122</text>
<text x="63.7" y="64.7">137</text>
<text x="141.4" y="64.7">119</text>
<text x="349.1" y="64">124</text>
<text x="349.1" y="77.8">123</text>
<text x="63.7" y="78.6">136</text>
<text x="141.4" y="78.6">120</text>
<text x="63.7" y="91.7">135</text>
<text x="141.4" y="91.7">121</text>
<text x="349.1" y="90.9">122</text>
<text x="100" y="117.6" transform="rotate(-90 100 117.6)">121</text>
<text x="110" y="117.6" transform="rotate(-90 110 117.6)">120</text>
<text x="120" y="117.6" transform="rotate(-90 120 117.6)">119</text>
<text x="89.3" y="156.1" transform="rotate(-90 89.3 156.1)">104</text>
<text x="76" y="163.2">104</text>
<text x="308.5" y="209.5" transform="rotate(-90 308.5 209.5)">1</text>
<text x="366.2" y="209.5" transform="rotate(-90 366.2 209.5)">9</text>
<text x="384.6" y="209.5" transform="rotate(-90 384.6 209.5)">4</text>
<text x="391.6" y="209.5" transform="rotate(-90 391.6 209.5)">3</text>
<text x="257.7" y="210.1" transform="rotate(-90 257.7 210.1)">33</text>
<text x="264.6" y="210.1" transform="rotate(-90 264.6 210.1)">32</text>
<text x="283.1" y="210.1" transform="rotate(-90 283.1 210.1)">27</text>
<text x="290" y="210.1" transform="rotate(-90 290 210.1)">26</text>
<text x="315.4" y="210.1" transform="rotate(-90 315.4 210.1)">21</text>
<text x="333.9" y="210.1" transform="rotate(-90 333.9 210.1)">11</text>
<text x="340.8" y="210.1" transform="rotate(-90 340.8 210.1)">23</text>
<text x="359.3" y="210.1" transform="rotate(-90 359.3 210.1)">10</text>
<text x="319.3" y="271.3" transform="rotate(-90 319.3 271.3)">38</text>
</g>
<g font-size="1.9">
<text x="24.4" y="7.8">0</text>
<text x="66.4" y="7.8">1</text>
<text x="108.4" y="7.8">2</text>
<text x="150.4" y="7.8">3</text>
<text x="192.4" y="7.8">4</text>
<text x="234.4" y="7.8">5</text>
<text x="276.4" y="7.8">6</text>
<text x="318.4" y="7.8">7</text>
<text x="360.4" y="7.8">8</text>
<text x="402.4" y="7.8">9</text>
<text x="68.4" y="287.4">H.Ghiyasvand</text>
<text x="86.6" y="287.5">H.Ghiyasvand</text>
<text x="105.2" y="287.5">M.KHanipoor</text>
<text x="124.6" y="287.5">M.Kaviyani</text>
<text x="68.4" y="291.4">H.Ghiyasvand</text>
<text x="86.6" y="291.4">H.Ghiyasvand</text>
<text x="105.2" y="291.4">M.KHanipoor</text>
<text x="124.6" y="291.4">M.Kaviyani</text>
<text x="68.4" y="295.3">H.Ghiyasvand</text>
<text x="86.6" y="295.3">H.Ghiyasvand</text>
<text x="105.2" y="295.4">M.KHanipoor</text>
<text x="124.6" y="295.3">M.Kaviyani</text>
</g>
<g font-size="1.7">
<text x="326.8" y="23">1</text>
<text x="333.5" y="22.9">G1</text>
<text x="335.5" y="19.3">K1</text>
<text x="338.1" y="19.2">2</text>
<text x="14.7" y="24.2">1.6 /</text>
<text x="327.8" y="28.9">K2</text>
<text x="338.1" y="26.9">3</text>
<text x="300.9" y="33">K1</text>
<text x="303.5" y="33">2</text>
<text x="333.9" y="31.4">G2</text>
<text x="14.8" y="38.1">1.6 /</text>
<text x="292.2" y="36.9">1</text>
<text x="298.9" y="36.8">G1</text>
<text x="303.5" y="40.7">3</text>
<text x="274.8" y="45.2">K1</text>
<text x="277.3" y="46.1">2</text>
<text x="293.3" y="42.8">K2</text>
<text x="299.3" y="45.2">G2</text>
<text x="14.6" y="51.1">1.6 /</text>
<text x="266" y="49.9">1</text>
<text x="272.7" y="49.9">G1</text>
<text x="277.3" y="53.8">3</text>
<text x="266.9" y="55.9">K2</text>
<text x="273.1" y="58.3">G2</text>
<text x="17.8" y="65.7">4.9 /</text>
<text x="234.5" y="64.5">1</text>
<text x="241.2" y="64.5">G1</text>
<text x="243.2" y="60.5">K1</text>
<text x="245.8" y="60.7">2</text>
<text x="404.1" y="65">/ 6.0</text>
<text x="235.4" y="70.6">K2</text>
<text x="245.8" y="68.4">3</text>
<text x="208.3" y="74.6">K1</text>
<text x="211.2" y="74.5">2</text>
<text x="241.6" y="72.9">G2</text>
<text x="17.8" y="79.6">4.9 /</text>
<text x="199.9" y="78.4">1</text>
<text x="206.6" y="78.3">G1</text>
<text x="211.2" y="82.2">3</text>
<text x="404" y="78.8">/ 6.0</text>
<text x="182.3" y="87.9">K1</text>
<text x="185" y="87.6">2</text>
<text x="200.8" y="84.3">K2</text>
<text x="207" y="86.8">G2</text>
<text x="17.8" y="92.7">4.9 /</text>
<text x="173.7" y="91.5">1</text>
<text x="180.4" y="91.4">G1</text>
<text x="185" y="95.3">3</text>
<text x="404.2" y="91.9">/ 6.0</text>
<text x="174.6" y="97.4">K2</text>
<text x="180.8" y="99.9">G2</text>
<text x="245.1" y="106.9">5.8</text>
<text x="276.6" y="107.2">5.6</text>
<text x="302.4" y="107.3">5.8</text>
<text x="336.3" y="106.1">5.9</text>
<text x="240.9" y="112.3">5.8</text>
<text x="272.4" y="111.5">5.6</text>
<text x="298.6" y="111.5">5.7</text>
<text x="333.2" y="110.8">5.9</text>
<text x="186.3" y="122.3">5.6</text>
<text x="210.5" y="122.3">5.7</text>
<text x="180.1" y="129.2">5.6</text>
<text x="206.3" y="129.2">5.7</text>
<text x="260.7" y="137.7">8.1</text>
<text x="286.5" y="137.2">8.1</text>
<text x="312.6" y="137">8.1</text>
<text x="336.1" y="137.2">8.1</text>
<text x="361.9" y="137.5">8.1</text>
<text x="388.1" y="137.2">8.1</text>
<text x="245.6" y="157.8">J7</text>
<text x="251.7" y="156.2" transform="rotate(-90 251.7 156.2)">J49</text>
<text x="267.9" y="157.8">J18</text>
<text x="274.8" y="156.2" transform="rotate(-90 274.8 156.2)">J54</text>
<text x="291.7" y="157.8">J8</text>
<text x="295.6" y="157.8">J12</text>
<text x="302.5" y="156.2" transform="rotate(-90 302.5 156.2)">J47</text>
<text x="318.6" y="157.8">J17</text>
<text x="325.5" y="156.2" transform="rotate(-90 325.5 156.2)">J52</text>
<text x="341.7" y="157.8">J13</text>
<text x="346.3" y="157.8">J14</text>
<text x="353.2" y="156.2" transform="rotate(-90 353.2 156.2)">J45</text>
<text x="369.4" y="157.8">J16</text>
<text x="376.3" y="156.2" transform="rotate(-90 376.3 156.2)">J51</text>
<text x="392.5" y="157.8">J15</text>
<text x="47.4" y="164.2">3.9 /</text>
<text x="261.4" y="190">5.4</text>
<text x="286.8" y="190">5.6</text>
<text x="312.2" y="190">5.4</text>
<text x="337.6" y="190">5.7</text>
<text x="363" y="190">5.5</text>
<text x="388.4" y="190">5.7</text>
<text x="254.5" y="196.1">5.4</text>
<text x="279.9" y="196.1">5.6</text>
<text x="305.3" y="196.1">5.4</text>
<text x="330.7" y="196.1">5.6</text>
<text x="356" y="196.1">5.5</text>
<text x="381.4" y="196.1">5.7</text>
<text x="158.9" y="216.6">7.2</text>
<text x="243.9" y="232">NOTR</text>
<text x="244.8" y="229.7">J20</text>
<text x="257" y="229.7">J33</text>
<text x="263.9" y="229.7">J32</text>
<text x="282.3" y="229.7">J27</text>
<text x="289.3" y="229.7">J26</text>
<text x="307.7" y="229.7">J1</text>
<text x="314.6" y="229.7">J21</text>
<text x="333.1" y="229.7">J11</text>
<text x="340" y="229.7">J23</text>
<text x="358.5" y="229.7">J10</text>
<text x="365.4" y="229.7">J9</text>
<text x="383.9" y="229.7">J4</text>
<text x="390.8" y="229.7">J3</text>
<text x="399.3" y="232">NOTR</text>
<text x="400.2" y="229.7">J19</text>
<text x="318.5" y="241.2">J38</text>
<text x="373.3" y="242">STATIC SWITCH BOARD</text>
<text x="318.9" y="282.4">8.7</text>
</g>
<text font-size="1.6" x="4.9" y="299.3">Modification</text>
<g font-size="1.2">
<text x="237.4" y="97.5" transform="rotate(-90 237.4 97.5)">BROWN</text>
<text x="240.5" y="97.3" transform="rotate(-90 240.5 97.3)">BLACK</text>
<text x="243.6" y="97.5" transform="rotate(-90 243.6 97.5)">BROWN</text>
<text x="246.7" y="97.3" transform="rotate(-90 246.7 97.3)">BLACK</text>
<text x="268.9" y="96.7" transform="rotate(-90 268.9 96.7)">BROWN</text>
<text x="272.1" y="96.5" transform="rotate(-90 272.1 96.5)">BLACK</text>
<text x="275.1" y="96.7" transform="rotate(-90 275.1 96.7)">BROWN</text>
<text x="278.2" y="96.5" transform="rotate(-90 278.2 96.5)">BLACK</text>
<text x="295.1" y="96.7" transform="rotate(-90 295.1 96.7)">BROWN</text>
<text x="298.2" y="96.5" transform="rotate(-90 298.2 96.5)">BLACK</text>
<text x="301.2" y="96.7" transform="rotate(-90 301.2 96.7)">BROWN</text>
<text x="304.4" y="96.5" transform="rotate(-90 304.4 96.5)">BLACK</text>
<text x="329.7" y="96.7" transform="rotate(-90 329.7 96.7)">BROWN</text>
<text x="332.8" y="96.5" transform="rotate(-90 332.8 96.5)">BLACK</text>
<text x="335.9" y="96.7" transform="rotate(-90 335.9 96.7)">BROWN</text>
<text x="339" y="96.5" transform="rotate(-90 339 96.5)">BLACK</text>
<text x="176.6" y="109" transform="rotate(-90 176.6 109)">BROWN</text>
<text x="179.7" y="108.8" transform="rotate(-90 179.7 108.8)">BLACK</text>
<text x="182.8" y="109" transform="rotate(-90 182.8 109)">BROWN</text>
<text x="185.9" y="108.8" transform="rotate(-90 185.9 108.8)">BLACK</text>
<text x="202.8" y="109" transform="rotate(-90 202.8 109)">BROWN</text>
<text x="205.9" y="108.8" transform="rotate(-90 205.9 108.8)">BLACK</text>
<text x="208.9" y="109" transform="rotate(-90 208.9 109)">BROWN</text>
<text x="212.1" y="108.8" transform="rotate(-90 212.1 108.8)">BLACK</text>
<text x="258.5" y="151">RED</text>
<text x="281.6" y="151">RED</text>
<text x="309.3" y="151">RED</text>
<text x="331.6" y="151">RED</text>
<text x="359.3" y="151">RED</text>
<text x="383.1" y="151">RED</text>
<text x="257.7" y="157.2">BLACK</text>
<text x="280.8" y="157.2">BLACK</text>
<text x="308.5" y="157.2">BLACK</text>
<text x="330.8" y="157.2">BLACK</text>
<text x="359" y="157.2">BLACK</text>
<text x="382.3" y="157.2">BLACK</text>
<text x="155.7" y="193" transform="rotate(-90 155.7 193)">RED</text>
<text x="163.6" y="192.8" transform="rotate(-90 163.6 192.8)">BLACK</text>
<text x="256.6" y="221.3" transform="rotate(-90 256.6 221.3)">RED</text>
<text x="259.7" y="221.2" transform="rotate(-90 259.7 221.2)">BLACK</text>
<text x="263.5" y="221.3" transform="rotate(-90 263.5 221.3)">RED</text>
<text x="266.7" y="221.2" transform="rotate(-90 266.7 221.2)">BLACK</text>
<text x="282" y="221.3" transform="rotate(-90 282 221.3)">RED</text>
<text x="285.1" y="221.2" transform="rotate(-90 285.1 221.2)">BLACK</text>
<text x="288.9" y="221.3" transform="rotate(-90 288.9 221.3)">RED</text>
<text x="292" y="221.2" transform="rotate(-90 292 221.2)">BLACK</text>
<text x="307.4" y="221.3" transform="rotate(-90 307.4 221.3)">RED</text>
<text x="310.5" y="221.2" transform="rotate(-90 310.5 221.2)">BLACK</text>
<text x="314.3" y="221.3" transform="rotate(-90 314.3 221.3)">RED</text>
<text x="317.4" y="221.2" transform="rotate(-90 317.4 221.2)">BLACK</text>
<text x="332.8" y="221.3" transform="rotate(-90 332.8 221.3)">RED</text>
<text x="335.9" y="221.2" transform="rotate(-90 335.9 221.2)">BLACK</text>
<text x="339.7" y="221.3" transform="rotate(-90 339.7 221.3)">RED</text>
<text x="342.8" y="221.2" transform="rotate(-90 342.8 221.2)">BLACK</text>
<text x="358.2" y="221.3" transform="rotate(-90 358.2 221.3)">RED</text>
<text x="361.3" y="221.2" transform="rotate(-90 361.3 221.2)">BLACK</text>
<text x="365.1" y="221.3" transform="rotate(-90 365.1 221.3)">RED</text>
<text x="368.2" y="221.2" transform="rotate(-90 368.2 221.2)">BLACK</text>
<text x="383.5" y="221.3" transform="rotate(-90 383.5 221.3)">RED</text>
<text x="386.7" y="221.2" transform="rotate(-90 386.7 221.2)">BLACK</text>
<text x="390.5" y="221.3" transform="rotate(-90 390.5 221.3)">RED</text>
<text x="393.6" y="221.2" transform="rotate(-90 393.6 221.2)">BLACK</text>
<text x="305.8" y="262.5" transform="rotate(-90 305.8 262.5)">BLUE</text>
<text x="309" y="262.4" transform="rotate(-90 309 262.4)">RED</text>
<text x="312" y="262.5" transform="rotate(-90 312 262.5)">WITHE</text>
<text x="315.1" y="262.4" transform="rotate(-90 315.1 262.4)">BLACK</text>
<text x="318.2" y="262.4" transform="rotate(-90 318.2 262.4)">BLUE</text>
<text x="321.3" y="262.4" transform="rotate(-90 321.3 262.4)">RED</text>
<text x="324.3" y="262.5" transform="rotate(-90 324.3 262.5)">WITHE</text>
<text x="327.5" y="262.4" transform="rotate(-90 327.5 262.4)">BLACK</text>
<text x="330.5" y="262.4" transform="rotate(-90 330.5 262.4)">BLUE</text>
<text x="333.5" y="262.4" transform="rotate(-90 333.5 262.4)">RED</text>
</g>
</svg>
